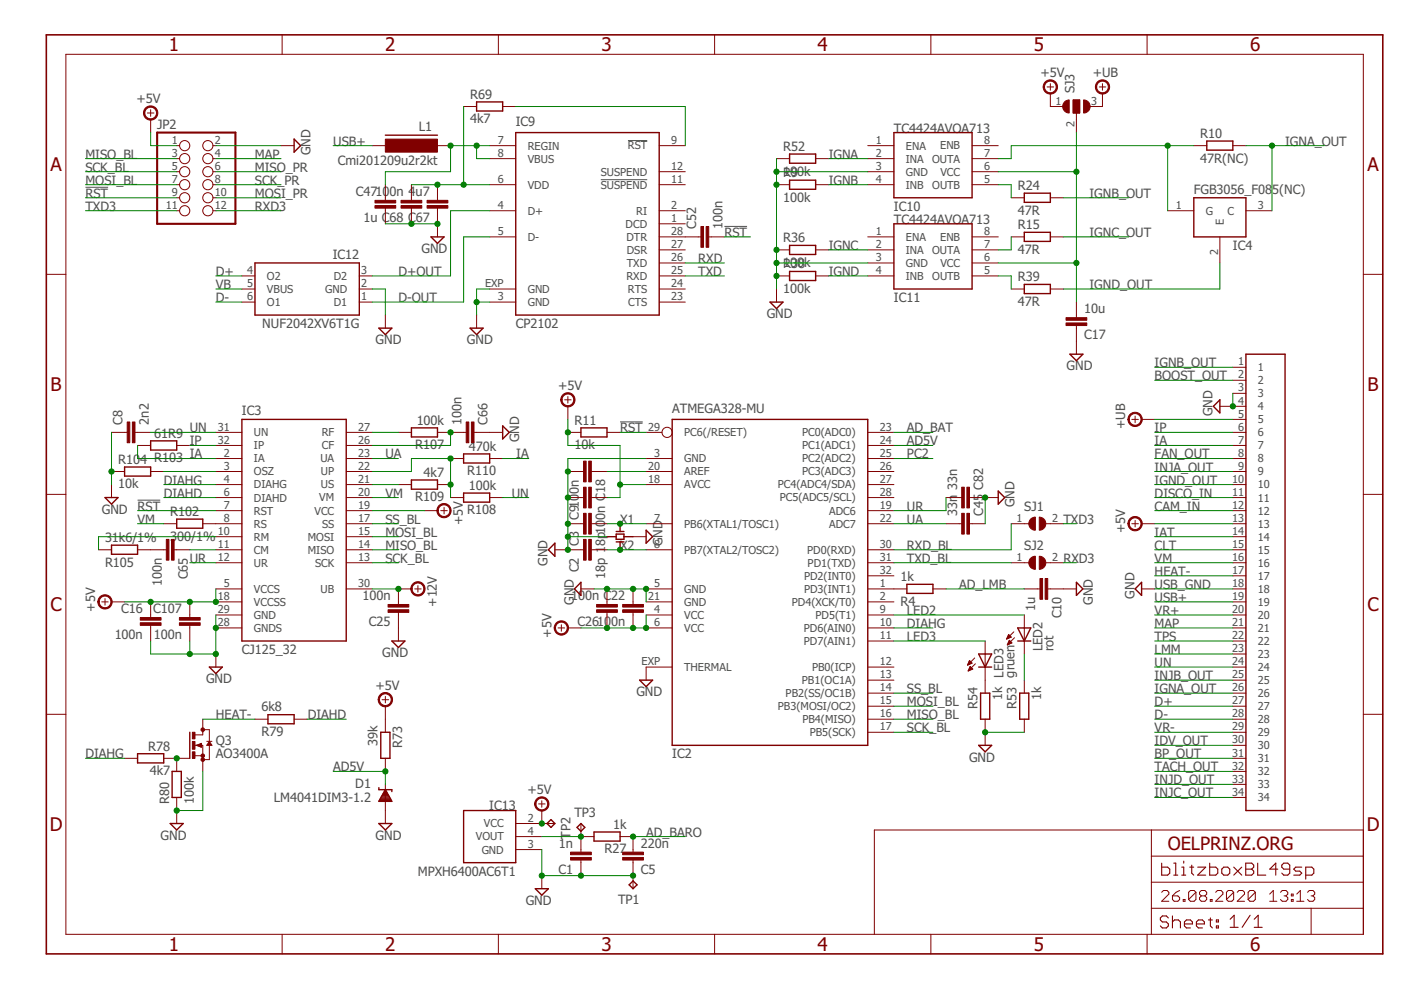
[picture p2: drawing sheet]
<svg xmlns="http://www.w3.org/2000/svg" width="297mm" height="210mm" viewBox="0 0 297 210" stroke-linecap="round" stroke-linejoin="round" font-family="sans-serif">
<path d="M18.1 39.7h4.8M127.4 38.1h9.8M133.1 29.8h4.1M153.6 48h4.8M131.5 89.5h4.8M29.2 106h4.8" fill="none" stroke="#505050" stroke-width=".21"/>
<g fill="none" stroke="#800000" stroke-width=".3">
<path d="M62.4 29.5l1.3 1.4-1.3 1.4zM81.7 28.7h11.1M101 21.6h5.6v1.9h-5.6zM109.3 28.1h30.5v38.7h-30.5zM167.4 32.7h5.5v1.9h-5.5zM167.4 38.2h5.5v1.9h-5.5zM189.5 28.1h16.6v13.8h-16.6zM255.9 29.9h5.5v1.9h-5.5zM54.1 55.8h22.1v11h-22.1zM91.4 50.2h2.7l-1.3 1.4zM167.4 52h5.5v2h-5.5zM167.4 57.6h5.5v1.9h-5.5z"/>
<path d="M189.5 47.5h16.6v13.8h-16.6zM217.2 41h5.5v1.9h-5.5zM217.2 49.3h5.5v1.9h-5.5zM253.1 41.9h11.1v8.3h-11.1zM80.3 69.6h2.8l-1.4 1.4zM99.7 69.6h2.7l-1.4 1.4zM163.3 64.1h2.7l-1.4 1.3zM217.2 60.3h5.5v2h-5.5zM226.8 75.1h2.8l-1.4 1.4zM264.2 75.1h8.3v96.8h-8.3zM26.4 99h5.5v1.9h-5.5zM31.9 93.5h5.6v1.9h-5.6z"/>
<path d="M51.3 88.9h22.1v47h-22.1zM87.2 90.7h5.6v1.9h-5.6zM98.3 96.2h5.5v2h-5.5zM106.6 90.3l1.4 1.4-1.4 1.4zM123.2 90.7h5.5v1.9h-5.5zM142.5 88.9h41.5v69.1h-41.5zM258.6 84.8v2.7l-1.3-1.4zM22.3 105.5h2.7l-1.4 1.4zM23.6 115.6h5.6v1.9h-5.6zM37.5 110.1h5.5v1.9h-5.5zM87.2 101.8h5.6v1.9h-5.6zM98.3 104.5h5.5v2h-5.5z"/>
<path d="M117.6 115.2v2.7l-1.3-1.3zM128.7 113.8h1.9M130.6 114.9h1.7M130.6 112.7h1.7M130.6 113.2h1.7v1.1h-1.7zM131.5 111v1.7M131.5 114.9v1.7M132.3 113.8h1.9M137 112.4l1.4 1.4-1.4 1.4zM211.6 104.1l1.4 1.4-1.4 1.4zM83.1 135.9h2.8l-1.4 1.4zM123.2 123.5v2.7l-1.4-1.3z"/>
<path d="M192.3 123.9h5.5v1.9h-5.5zM207.5 138.7h2.7l-1.3 2.7zM215.8 135.9h2.7M215.8 133.1h2.7l-1.3 2.8zM228.2 123.5l1.4 1.4-1.4 1.3zM242 123.5v2.7l-1.3-1.3zM29.2 159.8h5.5v2h-5.5zM40.2 155.3v5.5M41.9 158l.7 .3v-.5l-.6 .2M44.4 141.4h2.7l-1.3 1.4zM44.4 157.5l.3 .4h-.6zM56.8 151.5h5.6v2h-5.6z"/>
<path d="M80.7 155.3h2v5.5h-2zM135.6 144.2h2.8l-1.4 1.4zM207.5 141.4h2.7M207.5 158h2.7l-1.3 1.4zM207.9 147h1.9v5.5h-1.9zM216.2 147h1.9v5.5h-1.9zM36.1 174.6h2.7l-1.3 1.4zM36.5 163.6h1.9v5.5h-1.9zM80.3 167v.4h2.8v.4M80.3 174.6h2.8l-1.4 1.4zM80.4 169.7h2.6M80.6 169.5h2.2"/>
<path d="M80.7 169.2h2M80.8 169h1.8M81 168.7h1.4M81.1 168.5h1.2M81.2 168.2h.9M81.4 168h.6M81.5 167.7h.4M81.7 167.5h.1M81.7 167.4l1.4 2.5h-2.8zM98.3 171.9h11v11h-11zM116 174.6l.8-.8 .8 .8-.8 .8zM122.3 175.4l.9-.8 .8 .8-.8 .9z"/>
<path d="M125.9 176.4h5.6v1.9h-5.6zM113.5 188.4h2.8l-1.4 1.4zM133.4 187.6l.8-.8 .9 .8-.9 .8z"/>
</g>
<g fill="none" stroke="#800000" stroke-width=".21">
<path d="M14 11.5h275.1v186.6h-275.1zM59.8 7.4v4.1M105.7 7.4v4.1M151.5 7.4v4.1M197.4 7.4v4.1M222 18.4h1.4M222.7 19.8v2.8h2.8M222.7 17.7v1.4M233.1 18.4h1.3M233.7 19.8v2.8h-2.7M233.7 17.7v1.4M243.2 7.4v4.1"/>
<path d="M31.2 24h1.4M31.9 23.3v1.4M31.9 25.3v2.8M37.5 33.6h.6M37.5 39.2h.6M37.5 30.9h.6M37.5 36.4h.6M45.1 33.6h.7M45.1 39.2h.7M45.1 30.9h.7M45.1 36.4h.7M59.6 30.9h2.8"/>
<path d="M78.9 30.9h2.8M81.7 39.2v3.3M87.2 39.2v3.3M92.8 30.9h2.7M92.8 39.2v3.3M98.3 22.6h2.7M103.8 33.6h5.5M103.8 39.2h5.5M103.8 30.9h5.5M106.6 22.6h2.7M139.8 39.2h5.5M139.8 30.9h5.5"/>
<path d="M139.8 36.4h5.5M164.6 33.6h2.8M164.6 39.2h2.8M172.9 33.6h2.8M172.9 39.2h2.8M184 33.6h5.5M184 39.2h5.5M184 30.9h5.5M184 36.4h5.5M206.1 33.6h5.5M206.1 39.2h5.5M206.1 30.9h5.5"/>
<path d="M206.1 36.4h5.5M227.5 21.2h1.4v2.8h-1.4zM228.2 24v4.1M253.1 30.9h2.8M261.4 30.9h2.8M9.8 58.2h4.2M37.5 44.7h.6M37.5 41.9h.6M45.1 44.7h.7M45.1 41.9h.7M51.3 58.5h2.8M76.2 58.5h2.7"/>
<path d="M81.7 44.1v3.4M87.2 44.1v3.4M92.8 44.1v6.1M103.8 44.7h5.5M103.8 50.2h5.5M139.8 44.7h5.5M139.8 50.2h8.8M139.8 53h5.5M139.8 58.5h5.5M139.8 55.8h5.5M139.8 47.5h5.5M150.3 50.2h3.3"/>
<path d="M164.6 53h2.8M164.6 58.5h2.8M172.9 53h2.8M172.9 58.5h2.8M184 50.2h5.5M184 53h5.5M184 58.5h5.5M184 55.8h5.5M206.1 50.2h5.5M206.1 53h5.5M206.1 58.5h5.5M206.1 55.8h5.5"/>
<path d="M214.4 41.9h2.8M214.4 50.2h2.8M222.7 41.9h2.8M222.7 50.2h2.8M247.6 44.7h5.5M258.6 50.2v5.6M264.2 44.7h5.5M289.1 58.2h4.1M51.3 61.3h2.8M51.3 64.1h2.8M76.2 61.3h2.7M76.2 64.1h2.7"/>
<path d="M81.7 66.8v2.8M101 66.8v2.8M103.8 61.3h5.5M103.8 64.1h5.5M139.8 61.3h5.5M139.8 64.1h5.5M164.6 61.3v2.8M214.4 61.3h2.8M222.7 61.3h2.8M228.2 64.1v3.3M228.2 69v6.1M261.4 77.9h2.8"/>
<path d="M23.6 100h2.8M23.6 91.7h3.4M28.6 91.7h3.3M29.2 94.4h2.7M31.9 100h2.8M37.5 94.4h2.7M45.8 94.4h5.5M45.8 100h5.5M45.8 91.7h5.5M45.8 97.2h5.5M73.4 94.4h5.5M73.4 100h5.5"/>
<path d="M73.4 91.7h5.5M73.4 97.2h5.5M84.5 91.7h2.7M92.8 91.7h6M95.5 97.2h2.8M100.5 91.7h6.1M103.8 97.2h2.8M119.7 84.8h1.4M120.4 100h3.3M120.4 91.7h2.8M120.4 84.1v1.4M120.4 86.1v2.8"/>
<path d="M125.4 100h3.3M128.7 91.7h2.8M137 100h5.5M137 91.7h3.4M137 97.2h5.5M184 94.4h5.5M184 100h5.5M184 91.7h5.5M184 97.2h5.5M240 88.9h1.4M240.7 88.2v1.4M242 88.9h2.8"/>
<path d="M258.6 86.1h5.6M261.4 94.4h2.8M261.4 100h2.8M261.4 91.7h2.8M261.4 97.2h2.8M261.4 80.6h2.8M261.4 83.4h2.8M261.4 88.9h2.8M9.8 104.8h4.2M20.9 116.6h2.7M23.6 102.7v2.8M29.2 116.6h6.1"/>
<path d="M34.7 111h2.8M36.9 116.6h3.3M43 111h8.3M45.8 108.3h5.5M45.8 116.6h5.5M45.8 105.5h5.5M45.8 102.7h5.5M45.8 113.8h5.5M45.8 119.3h5.5M73.4 108.3h5.5M73.4 111h5.5M73.4 116.6h5.5"/>
<path d="M73.4 105.5h5.5M73.4 102.7h5.5M73.4 113.8h5.5M73.4 119.3h5.5M84.5 102.7h2.7M90 108.3h2.8M92.8 102.7h2.7M93.5 108.3h1.3M94.1 107.6v1.4M95.5 105.5h2.8M103.8 105.5h2.8M117.6 116.6h6.1"/>
<path d="M120.4 111h3.3M120.4 105.5h3.3M125.4 111h3.3M125.4 116.6h3.3M125.4 105.5h3.3M134.2 113.8h2.8M137 111h5.5M137 116.6h5.5M137 102.7h5.5M184 108.3h5.5M184 111h5.5M184 116.6h5.5"/>
<path d="M184 105.5h5.5M184 102.7h5.5M184 119.3h5.5M200.6 111h3.3M200.6 105.5h3.3M205.5 111h3.4M205.5 105.5h6.1M214.4 111h3.7M214.4 119.3h3.7M221.7 111h3.8M221.7 119.3h3.8M240 111h1.4"/>
<path d="M240.7 110.3v1.4M242 111h2.8M261.4 108.3h2.8M261.4 111h2.8M261.4 116.6h2.8M261.4 105.5h2.8M261.4 102.7h2.8M261.4 113.8h2.8M261.4 119.3h2.8M289.1 104.8h4.1M21.6 127.6h1.3M22.3 126.9v1.4"/>
<path d="M23.6 127.6h2.8M31.9 127.6v3.3M31.9 132.6v3.3M40.2 127.6v3.3M40.2 132.6v3.3M45.8 124.9h5.5M45.8 130.4h5.5M45.8 133.1h5.5M45.8 127.6h5.5M45.8 138.7v2.7M73.4 124.9h5.5M84.5 129.8v6.1"/>
<path d="M87.2 124.9h-2.7v3.3M87.9 124.9h1.4M88.6 124.2v1.3M118.3 133.1h1.4M119 132.5v1.3M120.4 133.1h2.8M123.2 124.9h2.7M128.7 124.9v3.3M128.7 129.8v3.3M134.2 124.9v3.3M134.2 129.8v3.3M137 124.9h5.5"/>
<path d="M137 130.4h5.5M137 133.1h5.5M137 127.6h5.5M184 124.9h8.3M184 130.4h5.5M184 133.1h5.5M184 127.6h5.5M184 135.9h5.5M184 122.1h5.5M197.8 124.9h2.8M206.7 139.5l-1.6 1.5M208.9 135.9v11.1"/>
<path d="M213.4 135.5h.1M213.5 135.3h.3M213.6 135.2h.5M213.6 136.7h.1M213.6 135.1h.8M213.7 136.5h.3M213.7 134.9h.5M213.7 136.4h.7M213.7 134.8h.4M213.8 136.3h.7M213.8 134.7h.2M213.8 136.1h.6"/>
<path d="M213.8 134.5l.6 .6-1 .4zM213.9 136h.3M214 135.9h.1M214 135.8l.5 .5-.9 .4zM214.9 134l-1.5 1.5M215.1 135.2l-1.5 1.5M217.2 124.9h3.3M217.2 130.4v8.3M222.1 124.9h6.1M242 124.9h2.8M261.4 124.9h2.8M261.4 130.4h2.8"/>
<path d="M261.4 133.1h2.8M261.4 127.6h2.8M261.4 135.9h2.8M261.4 122.1h2.8M261.4 138.7h2.8M9.8 151.4h4.2M41.3 158h1.7v5.6M41.6 158l1.1-.4v.8zM43 152.5v3.3h-1.7M43 154.7h1.4v6.4h-1.4M43.8 157.2h1.1M44.4 157.2l.5 .8h-1.1z"/>
<path d="M54.1 152.5h2.7M62.4 152.5h2.7M81 148.4h1.4M81.7 147.7v1.3M81.7 149.7v5.6M142.5 141.4h-5.5v2.8M184 152.5h5.5M184 155.3h5.5M184 149.7h5.5M184 147h5.5M184 144.2h5.5M184 141.4h5.5"/>
<path d="M205.2 141h.1M205.2 140.8h.4M205.3 140.7h.6M205.3 142.2h.2M205.3 140.6h.8M205.4 142h.4M205.4 140.4h.5M205.4 140.3h.4M205.4 141.9h.7M205.5 141.8h.7M205.5 140.2h.2M205.5 140.1l.6 .5-1 .4z"/>
<path d="M205.5 141.6h.5M205.6 141.5h.3M205.7 141.4h.1M205.7 141.3l.5 .6-.9 .4zM206.8 140.7l-1.5 1.6M208.9 152.5v5.5M217.2 144.2v2.8M217.2 152.5v2.8M261.4 152.5h2.8M261.4 158h2.8M261.4 155.3h2.8M261.4 149.7h2.8"/>
<path d="M261.4 147h2.8M261.4 144.2h2.8M261.4 141.4h2.8M289.1 151.4h4.1M26.4 160.8h2.8M34.7 160.8h5.5M37.5 160.8v2.8M37.5 169.1v5.5M41.3 160.2h1.7M81.7 160.8v2.8M81.7 166.3v8.3M109.3 174.6h8.3"/>
<path d="M109.3 177.4h5.6M114.2 170.5h1.4M114.9 169.8v1.4M114.9 171.9v2.7M123.2 177.4h2.7M123.2 174.6v6.1M131.5 177.4h2.7v3.3M244.1 176v22.1M261.4 160.8h2.8M261.4 163.6h2.8M261.4 166.3h2.8M261.4 169.1h2.8"/>
<path d="M289.1 176h-103.7v22.1M59.8 198.1v4.1M105.7 198.1v4.1M109.3 180.1h5.6M114.9 185.7v2.7M123.2 182.4v3.3M134.2 182.4v6M151.5 198.1v4.1M197.4 198.1v4.1M243.2 198.1v4.1M244.1 192.6h45M244.1 187h45"/>
<path d="M244.1 181.5h45M246.3 189.2l.4-.4h.7l.4 .4v.4l-1.5 1.5h1.5M248.6 189.9h1.1l.4 .4v.4l-.4 .4h-.7l-.4-.4zM250.1 188.8l-.8 .4-.7 .7M250.9 190.7h.3v.4h-.3zM253.6 189.2v1.5l-.4 .4h-.8l-.4-.4M253.6 189.2l-.4-.4h-.8l-.4 .4v1.5M253.6 189.2l-1.6 1.5M254.7 189.9l-.4 .4v.4l.4 .4h.8l.3-.4v-.4l-.3-.4M254.7 189.9l-.4-.3v-.4l.4-.4h.8l.3 .4v.4l-.3 .3M254.7 189.9h.8M256.6 190.7h.4v.4h-.4z"/>
<path d="M257.7 189.2l.4-.4h.8l.4 .4v.4l-1.6 1.5h1.6M261.6 189.2v1.5l-.4 .4h-.8l-.4-.4M261.6 189.2l-.4-.4h-.8l-.4 .4v1.5M261.6 189.2l-1.6 1.5M262.3 189.2l.4-.4h.8l.4 .4v.4l-1.6 1.5h1.6M266.1 189.2v1.5l-.3 .4h-.8l-.4-.4M266.1 189.2l-.3-.4h-.8l-.4 .4v1.5M266.1 189.2l-1.5 1.5M269.2 191.1h1.5M269.2 189.6l.8-.8v2.3M271.5 189.2l.4-.4h.7l.4 .4v.4l-.4 .3M272.2 189.9h.4"/>
<path d="M272.6 189.9l.4 .4v.4l-.4 .4h-.7l-.4-.4M273.8 190.7h.4v.4h-.4zM273.8 189.6h.4v.3h-.4zM274.9 191.1h1.6M274.9 189.6l.8-.8v2.3M277.2 189.2l.4-.4h.8l.3 .4v.4l-.3 .3M278 192.6v5.5M278 189.9h.4M278.4 189.9l.3 .4v.4l-.3 .4h-.8l-.4-.4"/>
<circle cx="39.2" cy="39.2" r="1.08"/>
<circle cx="39.2" cy="36.4" r="1.08"/>
<circle cx="39.2" cy="33.6" r="1.08"/>
<circle cx="39.2" cy="30.9" r="1.08"/>
<circle cx="44.1" cy="36.4" r="1.08"/>
<circle cx="44.1" cy="33.6" r="1.08"/>
<circle cx="44.1" cy="39.2" r="1.08"/>
<circle cx="44.1" cy="30.9" r="1.08"/>
<circle cx="39.2" cy="44.7" r="1.08"/>
<circle cx="39.2" cy="41.9" r="1.08"/>
<circle cx="44.1" cy="41.9" r="1.08"/>
<circle cx="44.1" cy="44.7" r="1.08"/>
<circle cx="141.4" cy="91.7" r="1.08"/>
</g>
<g fill="#800000" stroke="#800000" stroke-width=".21">
<path d="M29.7 132h4.4v.6h-4.4z"/>
<path d="M29.7 130.9h4.4v.6h-4.4z"/>
<path d="M82.3 128.2h4.4v.5h-4.4z"/>
<path d="M82.3 129.3h4.4v.5h-4.4z"/>
<path d="M38 132h4.4v.6h-4.4z"/>
<path d="M38 130.9h4.4v.6h-4.4z"/>
<path d="M35.3 114.4h.5v4.4h-.5z"/>
<path d="M36.4 114.4h.5v4.4h-.5z"/>
<path d="M98.8 89.5h.6v4.4h-.6z"/>
<path d="M99.9 89.5h.6v4.4h-.6z"/>
<path d="M124.8 114.4h.6v4.4h-.6z"/>
<path d="M123.7 114.4h.6v4.4h-.6z"/>
<path d="M124.8 108.8h.6v4.4h-.6z"/>
<path d="M123.7 108.8h.6v4.4h-.6z"/>
<path d="M126.5 128.2h4.4v.5h-4.4z"/>
<path d="M126.5 129.3h4.4v.5h-4.4z"/>
<path d="M203.9 103.3h.5v4.4h-.5z"/>
<path d="M205 103.3h.5v4.4h-.5z"/>
<path d="M203.9 108.8h.5v4.4h-.5z"/>
<path d="M205 108.8h.5v4.4h-.5z"/>
<path d="M123.7 97.8h.6v4.4h-.6z"/>
<path d="M124.8 97.8h.6v4.4h-.6z"/>
<path d="M132 129.3h4.4v.5h-4.4z"/>
<path d="M132 128.2h4.4v.5h-4.4z"/>
<path d="M28.1 89.5h.5v4.4h-.5z"/>
<path d="M27 89.5h.5v4.4h-.5z"/>
<path d="M124.8 103.3h.6v4.4h-.6z"/>
<path d="M123.7 103.3h.6v4.4h-.6z"/>
<path d="M220.5 122.7h.5v4.4h-.5z"/>
<path d="M221.6 122.7h.5v4.4h-.5z"/>
<path d="M40.8 155.3h.5v1.4h-.5z"/>
<path d="M40.8 159.4h.5v1.4h-.5z"/>
<path d="M40.8 157.2h.5v1.7h-.5z"/>
<path d="M79.5 43.6h4.4v.5h-4.4z"/>
<path d="M79.5 42.5h4.4v.5h-4.4z"/>
<path d="M81.7 29.5h11.1v2.8h-11.1z"/>
<path d="M90.6 42.5h4.4v.5h-4.4z"/>
<path d="M90.6 43.6h4.4v.5h-4.4z"/>
<path d="M85 42.5h4.4v.5h-4.4z"/>
<path d="M85 43.6h4.4v.5h-4.4z"/>
<path d="M149.7 48h.6v4.4h-.6z"/>
<path d="M148.6 48h.6v4.4h-.6z"/>
<path d="M121 180.7h4.4v.5h-4.4z"/>
<path d="M121 181.8h4.4v.6h-4.4z"/>
<path d="M132 180.7h4.4v.5h-4.4z"/>
<path d="M132 181.8h4.4v.6h-4.4z"/>
<path d="M226 67.4h4.4v.5h-4.4z"/>
<path d="M226 68.5h4.4v.5h-4.4z"/>
<path d="M227.5 21.2h1.4v2.8h-1.4z"/>
</g>
<g fill="#800000" stroke="#800000" stroke-width=".21">
<path d="M80.6 147.3a1.53 1.53 0 0 1 2.4 .2 1.53 1.53 0 0 1-.9 2.3 1.53 1.53 0 0 1-1.9-1.4h.3a1.25 1.25 0 0 1 1.7-1.2 1.25 1.25 0 0 1 .3 2.1 1.25 1.25 0 0 1-2-.6v-.3h-.3z" fill-rule="evenodd"/>
<path d="M93 107.3a1.52 1.52 0 0 1 2.4 .1 1.52 1.52 0 0 1-.8 2.3 1.52 1.52 0 0 1-2-1.4h.3a1.24 1.24 0 0 1 1.8-1.2 1.24 1.24 0 0 1 .2 2.1 1.24 1.24 0 0 1-2-.6v-.3h-.3z" fill-rule="evenodd"/>
<path d="M21.1 126.6a1.53 1.53 0 0 1 2.5 .2 1.53 1.53 0 0 1-.9 2.3 1.53 1.53 0 0 1-2-1.5h.3a1.24 1.24 0 0 1 1.8-1.1 1.24 1.24 0 0 1 .3 2 1.24 1.24 0 0 1-2-.6l-.1-.3h-.3z" fill-rule="evenodd"/>
<path d="M87.5 123.8a1.52 1.52 0 0 1 2.4 .2 1.52 1.52 0 0 1-.9 2.3 1.52 1.52 0 0 1-1.9-1.4h.3a1.25 1.25 0 0 1 1.8-1.1 1.25 1.25 0 0 1 .2 2.1 1.25 1.25 0 0 1-2-.7v-.3h-.3z" fill-rule="evenodd"/>
<path d="M117.9 132.1a1.52 1.52 0 0 1 2.4 .2 1.52 1.52 0 0 1-.9 2.3 1.52 1.52 0 0 1-1.9-1.5h.3a1.24 1.24 0 0 1 1.7-1.1 1.24 1.24 0 0 1 .3 2.1 1.24 1.24 0 0 1-2-.7v-.3h-.3z" fill-rule="evenodd"/>
<path d="M119.3 83.8a1.52 1.52 0 0 1 2.4 .1 1.52 1.52 0 0 1-.9 2.3 1.52 1.52 0 0 1-1.9-1.4h.3a1.24 1.24 0 0 1 1.8-1.1 1.24 1.24 0 0 1 .1 2.1 1.24 1.24 0 0 1-1.9-.7v-.3h-.3z" fill-rule="evenodd"/>
<path d="M239.5 110a1.53 1.53 0 0 1 2.5 .2 1.53 1.53 0 0 1-.9 2.3 1.53 1.53 0 0 1-2-1.5h.3a1.24 1.24 0 0 1 1.8-1.1 1.24 1.24 0 0 1 .3 2.1 1.24 1.24 0 0 1-2-.7l-.1-.3h-.3z" fill-rule="evenodd"/>
<path d="M113.7 169.5a1.52 1.52 0 0 1 2.5 .2 1.52 1.52 0 0 1-.9 2.2 1.52 1.52 0 0 1-2-1.4h.3a1.24 1.24 0 0 1 1.8-1.2 1.24 1.24 0 0 1 .3 2.1 1.24 1.24 0 0 1-2-.6l-.1-.3h-.3z" fill-rule="evenodd"/>
<path d="M239.5 87.9a1.53 1.53 0 0 1 2.5 .2 1.53 1.53 0 0 1-.9 2.3 1.53 1.53 0 0 1-2-1.5h.3a1.24 1.24 0 0 1 1.8-1.1 1.24 1.24 0 0 1 .3 2 1.24 1.24 0 0 1-2-.6l-.1-.3h-.3z" fill-rule="evenodd"/>
<path d="M30.8 22.9a1.53 1.53 0 0 1 2.4 .2 1.53 1.53 0 0 1-.8 2.3 1.53 1.53 0 0 1-2-1.4h.3a1.24 1.24 0 0 1 1.7-1.2 1.24 1.24 0 0 1 .3 2.1 1.24 1.24 0 0 1-2-.6v-.3h-.3z" fill-rule="evenodd"/>
<path d="M220.3 109.6a1.39 1.39 0 0 1 1.4 1.4 1.39 1.39 0 0 1-1.4 1.4z" fill-rule="evenodd"/>
<path d="M218.5 110l1-.4v2.8a1.39 1.39 0 0 1-1.3-.8 1.39 1.39 0 0 1 .3-1.6z" fill-rule="evenodd"/>
<path d="M220.3 117.9a1.39 1.39 0 0 1 1.4 1.4 1.39 1.39 0 0 1-1.4 1.4z" fill-rule="evenodd"/>
<path d="M218.5 118.3l.6-.3 .4-.1v2.8a1.39 1.39 0 0 1-1.3-.8 1.39 1.39 0 0 1 .3-1.6z" fill-rule="evenodd"/>
<path d="M229.7 21.2a1.39 1.39 0 0 1 1.4 1.4 1.39 1.39 0 0 1-1.4 1.4z" fill-rule="evenodd"/>
<path d="M225.7 21.6l1-.4v2.8a1.39 1.39 0 0 1-1.3-.9 1.39 1.39 0 0 1 .3-1.5z" fill-rule="evenodd"/>
<path d="M232.6 17.4a1.52 1.52 0 0 1 2.4 .2 1.52 1.52 0 0 1-.8 2.3 1.52 1.52 0 0 1-2-1.5h.3a1.24 1.24 0 0 1 1.8-1 1.24 1.24 0 0 1 .2 2.1 1.24 1.24 0 0 1-2-.8v-.3h-.3z" fill-rule="evenodd"/>
<path d="M221.6 17.4a1.53 1.53 0 0 1 2.4 .2 1.53 1.53 0 0 1-.9 2.3 1.53 1.53 0 0 1-1.9-1.5h.2a1.24 1.24 0 0 1 1.8-1.1 1.24 1.24 0 0 1 .3 2.1 1.24 1.24 0 0 1-2-.7l-.1-.3h-.2z" fill-rule="evenodd"/>
<circle cx="43" cy="161.1" r=".38"/>
<circle cx="43" cy="160.2" r=".38"/>
<circle cx="43" cy="154.7" r=".38"/>
</g>
<g fill="none" stroke="#800000" stroke-width=".23">
<path d="M246.3 183v2.5h1.3l.4-.4v-.8l-.4-.4h-1.3M247.7 194.6l-.4-.4h-.9l-.4 .4v.5l.4 .4h.9l.4 .4v.4l-.4 .4h-.9l-.4-.4M248.6 195.5l.4-.4h.9l.4 .4v1.2M248.6 194.2v2.5M248.9 185.5h.8M248.9 183h.4v2.5M250.5 185.5h.9M250.5 183.9h.5v1.6M251 182.6v.4M251.1 195.9h1.7v-.4l-.4-.4h-.9l-.4 .4v.8l.4 .4h.9M252.2 183.9h.9M252.7 183.4v1.7l.4 .4"/>
<path d="M253.7 195.9h1.7v-.4l-.5-.4h-.8l-.4 .4v.8l.4 .4h.8M253.9 183.9h1.7l-1.7 1.6h1.7M256.2 195.1h.8M256.5 183v2.5h1.3l.4-.4v-.8l-.4-.4h-1.3M256.6 194.6v1.7l.4 .4M257.9 195.1h.4v.4h-.4zM257.9 196.3h.4v.4h-.4zM259 184.3l.5-.4h.8l.4 .4v.8l-.4 .4h-.8l-.5-.4zM260.8 194.9l.9-.8v2.5M260.8 196.6h1.7M261.6 183.9l1.7 1.6M263.3 183.9l-1.7 1.6"/>
<path d="M264.1 183h1.3l.4 .4v.5l-.4 .4 .4 .4v.4l-.4 .4h-1.3zM264.1 184.3h1.3M265 194.1l-1.6 2.5M265.9 196.6h1.7M265.9 194.9l.9-.8v2.5M266.7 183v2.5h1.7M270.9 184.3h-1.7l1.3-1.3v2.5M273.5 184.3h-1.3l-.4-.4v-.5l.4-.4h.8l.5 .4v1.7l-.5 .4h-.8l-.4-.4M276 183.9h-1.3l-.4 .4 .4 .4h.9l.4 .4-.4 .4h-1.3M276.8 185.5h1.3l.5-.4v-.8l-.5-.4h-1.3v2.5"/>
</g>
<path d="M9.8 7.4h283.4v194.8h-283.4z" fill="none" stroke="#800000" stroke-width=".34"/>
<path d="M33.3 28.1h16.6v19.4h-16.6z" fill="none" stroke="#800000" stroke-width=".44"/>
<g fill="none" stroke="#008000" stroke-width=".21">
<path d="M18.1 36.4h19.4M18.1 39.2h19.4M18.1 33.6h19.4M31.9 28.1v2.8h5.6M45.8 36.4h13.8M45.8 30.9h13.8M45.8 39.2h13.8M45.8 33.6h13.8M70.6 30.9h8.3M87.2 39.2h16.6M98.3 22.6v16.6M101 30.9v2.7h2.8"/>
<path d="M103.8 30.9h-8.3v5.5h-13.8v2.8M109.3 22.6h36v8.3M164.6 33.6v27.7M164.6 36.4h19.4M175.7 39.2h8.3M175.7 33.6h8.3M211.6 36.4h16.6M211.6 39.2h2.8v2.7M228.2 28.1v36M247.6 30.9v13.8M253.1 30.9h-38.7v2.7h-2.8M264.2 30.9h16.6"/>
<path d="M269.7 30.9v13.8M18.1 41.9h19.4M18.1 44.7h19.4M45.8 41.9h13.8M45.8 58.5h5.5M45.8 44.7h13.8M81.7 47.5h11.1M103.8 50.2h-5.5v13.9h-19.4M103.8 44.7h-8.3v13.8h-16.6M145.3 55.8h8.3M145.3 58.5h8.3M153.6 50.2h5.5"/>
<path d="M164.6 55.8h19.4M175.7 58.5h8.3M175.7 53h8.3M211.6 55.8h16.6M211.6 58.5h2.8v2.8M214.4 50.2v2.8h-2.8M225.5 50.2h13.8M225.5 41.9h13.8M258.6 55.8v5.5h-33.1M45.8 61.3h5.5M45.8 64.1h5.5M78.9 61.3h2.8v5.5"/>
<path d="M101 64.1h2.8M103.8 61.3h-2.8v5.5M244.8 77.9h16.6M23.6 91.7v11M29.2 94.4v2.8h16.6M31.9 91.7h13.9M34.7 100h11.1M40.2 94.4h5.6M78.9 97.2h5.6M78.9 100h8.3v-2.8h8.3v8.3M78.9 91.7h5.6M95.5 91.7v2.7h-16.6"/>
<path d="M106.6 97.2h5.5M120.4 88.9v5.5h11.1v11.1h-2.8M128.7 100h8.3M131.5 91.7h5.5M137 97.2h-16.6v19.4M189.5 97.2h8.3M189.5 94.4h8.3M189.5 91.7h8.3M244.8 97.2h16.6M244.8 94.4h16.6M244.8 91.7h16.6M244.8 100h16.6"/>
<path d="M244.8 80.6h16.6M244.8 88.9h16.6M261.4 83.4v2.7M29.2 108.3h16.6M29.2 111h5.5M34.7 102.7h11.1M34.7 105.5h11.1M40.2 119.3h5.6M40.2 116.6h5.6M45.8 113.8h-24.9v2.8M78.9 113.8h5.6M78.9 108.3h11.1"/>
<path d="M78.9 102.7h5.6M78.9 105.5h5.6M78.9 111h5.6M78.9 119.3h5.6M78.9 116.6h5.6M106.6 105.5h5.5M120.4 113.8h8.3M128.7 111h8.3M128.7 116.6h8.3M131.5 102.7h5.5M189.5 111h11.1M189.5 119.3h24.9"/>
<path d="M200.6 105.5v2.8h-11.1M208.9 105.5v5.5M214.4 111v5.6h-24.9M225.5 111h2.7M225.5 119.3h2.7M244.8 113.8h16.6M244.8 108.3h16.6M244.8 102.7h16.6M244.8 105.5h16.6M244.8 111h16.6M244.8 119.3h16.6M244.8 116.6h16.6"/>
<path d="M40.2 135.9v2.8M45.8 124.9v2.7h-19.4M45.8 130.4v8.3h-13.9v-2.8M78.9 124.9h5.6M125.9 124.9h11.1v2.7M137 130.4v2.7h-13.8M189.5 133.1h8.3M189.5 135.9h19.4M189.5 130.4h27.7M200.6 124.9h16.6M217.2 138.7v5.5M244.8 138.7h16.6"/>
<path d="M244.8 124.9h16.6M244.8 127.6h16.6M244.8 133.1h16.6M244.8 122.1h16.6M244.8 135.9h16.6M244.8 130.4h16.6M43 152.5h11.1M65.1 152.5h8.3M189.5 155.3h8.3M189.5 152.5h8.3M189.5 149.7h8.3M189.5 147h8.3"/>
<path d="M208.9 155.3h8.3M244.8 155.3h16.6M244.8 141.4h16.6M244.8 152.5h16.6M244.8 149.7h16.6M244.8 147h16.6M244.8 144.2h16.6M244.8 158h16.6M18.1 160.8h8.3M43 163.6v8.3h-5.5M70.6 163.6h11.1v2.7M114.9 177.4h8.3"/>
<path d="M134.2 177.4h11.1M244.8 163.6h16.6M244.8 160.8h16.6M244.8 166.3h16.6M244.8 169.1h16.6M114.9 180.1v5.6h19.3"/>
</g>
<g fill="#008000" stroke="#008000" stroke-width=".21">
<circle cx="37.5" cy="171.9" r=".55"/>
<circle cx="45.8" cy="133.1" r=".55"/>
<circle cx="40.2" cy="138.7" r=".55"/>
<circle cx="45.8" cy="138.7" r=".55"/>
<circle cx="23.6" cy="100" r=".55"/>
<circle cx="134.2" cy="124.9" r=".55"/>
<circle cx="128.7" cy="124.9" r=".55"/>
<circle cx="137" cy="124.9" r=".55"/>
<circle cx="120.4" cy="100" r=".55"/>
<circle cx="120.4" cy="105.5" r=".55"/>
<circle cx="120.4" cy="116.6" r=".55"/>
<circle cx="120.4" cy="111" r=".55"/>
<circle cx="120.4" cy="113.8" r=".55"/>
<circle cx="208.9" cy="105.5" r=".55"/>
<circle cx="164.6" cy="58.5" r=".55"/>
<circle cx="164.6" cy="55.8" r=".55"/>
<circle cx="164.6" cy="39.2" r=".55"/>
<circle cx="164.6" cy="36.4" r=".55"/>
<circle cx="164.6" cy="53" r=".55"/>
<circle cx="87.2" cy="47.5" r=".55"/>
<circle cx="92.8" cy="47.5" r=".55"/>
<circle cx="208.9" cy="155.3" r=".55"/>
<circle cx="261.4" cy="86.1" r=".55"/>
<circle cx="123.2" cy="185.7" r=".55"/>
<circle cx="114.9" cy="185.7" r=".55"/>
<circle cx="134.2" cy="185.7" r=".55"/>
<circle cx="101" cy="64.1" r=".55"/>
<circle cx="45.8" cy="127.6" r=".55"/>
<circle cx="40.2" cy="127.6" r=".55"/>
<circle cx="31.9" cy="127.6" r=".55"/>
<circle cx="134.2" cy="133.1" r=".55"/>
<circle cx="128.7" cy="133.1" r=".55"/>
<circle cx="137" cy="133.1" r=".55"/>
<circle cx="131.5" cy="102.7" r=".55"/>
<circle cx="120.4" cy="91.7" r=".55"/>
<circle cx="114.9" cy="174.6" r=".55"/>
<circle cx="37.5" cy="160.8" r=".55"/>
<circle cx="81.7" cy="163.6" r=".55"/>
<circle cx="95.5" cy="102.7" r=".55"/>
<circle cx="95.5" cy="97.2" r=".55"/>
<circle cx="95.5" cy="91.7" r=".55"/>
<circle cx="131.5" cy="116.6" r=".55"/>
<circle cx="131.5" cy="111" r=".55"/>
<circle cx="84.5" cy="124.9" r=".55"/>
<circle cx="269.7" cy="30.9" r=".55"/>
<circle cx="92.8" cy="39.2" r=".55"/>
<circle cx="98.3" cy="39.2" r=".55"/>
<circle cx="134.2" cy="177.4" r=".55"/>
<circle cx="123.2" cy="177.4" r=".55"/>
<circle cx="228.2" cy="36.4" r=".55"/>
<circle cx="228.2" cy="55.8" r=".55"/>
<circle cx="247.6" cy="30.9" r=".55"/>
<circle cx="101" cy="30.9" r=".55"/>
<circle cx="95.5" cy="30.9" r=".55"/>
</g>
<g font-size="4" fill="#800000">
<text x="35.8" y="10.9">1</text>
<text x="81.7" y="10.9">2</text>
<text x="127.5" y="10.9">3</text>
<text x="173.3" y="10.9">4</text>
<text x="219.2" y="10.9">5</text>
<text x="265" y="10.9">6</text>
<text x="10.7" y="36.3">A</text>
<text x="289.9" y="36.3">A</text>
<text x="10.7" y="82.9">B</text>
<text x="290" y="82.9">B</text>
<text x="10.7" y="129.6">C</text>
<text x="289.9" y="129.6">C</text>
<text x="10.5" y="176.2">D</text>
<text x="289.8" y="176.2">D</text>
<text x="35.8" y="201.6">1</text>
<text x="81.7" y="201.6">2</text>
<text x="127.5" y="201.6">3</text>
<text x="173.3" y="201.6">4</text>
<text x="219.2" y="201.6">5</text>
<text x="265" y="201.6">6</text>
</g>
<text font-size="3.9" fill="#800000" x="247.6" y="180.1">OELPRINZ.ORG</text>
<g font-size="2.7" fill="#505050">
<text x="220.6" y="16.4">+5V</text>
<text x="231.7" y="16.4">+UB</text>
<text x="28.9" y="21.9">+5V</text>
<text x="99.7" y="20.9">R69</text>
<text x="227.8" y="19.8" transform="rotate(-90 227.8 19.8)">SJ3</text>
<text x="33.3" y="27.4">JP2</text>
<text x="88.8" y="27.8">L1</text>
<text x="99.7" y="26.2">4k7</text>
<text x="109.3" y="26.7">IC9</text>
<text x="189.5" y="28.1">TC4424AVOA713</text>
<text x="254.5" y="29.2">R10</text>
<text x="18.1" y="33.6">MISO_BL</text>
<text x="54.1" y="33.6">MAP</text>
<text x="65.8" y="32.9" transform="rotate(-90 65.8 32.9)">GND</text>
<text x="70.6" y="30.9">USB+</text>
<text x="71.6" y="35">Cmi201209u2r2kt</text>
<text x="166" y="32">R52</text>
<text x="175.7" y="33.6">IGNA</text>
<text x="254.5" y="34.5">47R(NC)</text>
<text x="272.5" y="30.9">IGNA_OUT</text>
<text x="18.1" y="41.9">RST</text>
<text x="18.1" y="39.2">MOSI_BL</text>
<text x="18.1" y="36.4">SCK_BL</text>
<text x="54.1" y="36.4">MISO_PR</text>
<text x="54.1" y="41.9">MOSI_PR</text>
<text x="54.1" y="39.2">SCK_PR</text>
<text x="75.4" y="41.5">C47100n 4u7</text>
<text x="166" y="37.2">100k</text>
<text x="166" y="37.5">R9</text>
<text x="175.7" y="39.2">IGNB</text>
<text x="215.8" y="40.3">R24</text>
<text x="231" y="41.9">IGNB_OUT</text>
<text x="253.1" y="41.1">FGB3056_F08</text>
<text x="269.7" y="41.1">5(NC)</text>
<text x="18.1" y="44.7">TXD3</text>
<text x="54.1" y="44.7">RXD3</text>
<text x="77" y="47">1u C68 C67</text>
<text x="166" y="42.8">100k</text>
<text x="189.5" y="47.5">TC4424AVOA713</text>
<text x="189.5" y="44.7">IC10</text>
<text x="215.8" y="45.5">47R</text>
<text x="89.4" y="53.7">GND</text>
<text x="147.6" y="48.6" transform="rotate(-90 147.6 48.6)">C52</text>
<text x="153.2" y="48.6" transform="rotate(-90 153.2 48.6)">100n</text>
<text x="153.6" y="50.2">RST</text>
<text x="166" y="51.4">R36</text>
<text x="175.7" y="53">IGNC</text>
<text x="215.8" y="53.8">47R</text>
<text x="215.8" y="48.6">R15</text>
<text x="231" y="50.2">IGNC_OUT</text>
<text x="261.4" y="53">IC4</text>
<text x="45.8" y="58.5">D+</text>
<text x="70.6" y="54.9">IC12</text>
<text x="84.5" y="58.5">D+OUT</text>
<text x="148.1" y="58.5">TXD</text>
<text x="148.1" y="55.7">RXD</text>
<text x="166" y="56.6">100k</text>
<text x="166" y="56.9">R38</text>
<text x="175.7" y="58.5">IGND</text>
<text x="215.8" y="59.6">R39</text>
<text x="45.8" y="64">D-</text>
<text x="45.8" y="61.3">VB</text>
<text x="84.5" y="64">D-OUT</text>
<text x="166" y="62.1">100k</text>
<text x="189.5" y="64">IC11</text>
<text x="215.8" y="64.9">47R</text>
<text x="231" y="61.3">IGND_OUT</text>
<text x="55.6" y="69.6">NUF2042XV6T1G</text>
<text x="109.3" y="69.6">CP2102</text>
<text x="162.6" y="67.5">GND</text>
<text x="229.9" y="66.4">10u</text>
<text x="229.9" y="71.9">C17</text>
<text x="79.6" y="73">GND</text>
<text x="99" y="73">GND</text>
<text x="244.8" y="77.9">IGNB_OUT</text>
<text x="118.3" y="82.7">+5V</text>
<text x="226.1" y="78.6">GND</text>
<text x="244.8" y="80.6">BOOST_OUT</text>
<text x="51.3" y="88.1">IC3</text>
<text x="142.5" y="87.5">ATMEGA328-MU</text>
<text x="257.1" y="88.2" transform="rotate(-90 257.1 88.2)">GND</text>
<text x="26" y="90" transform="rotate(-90 26 90)">C8</text>
<text x="31.5" y="90" transform="rotate(-90 31.5 90)">2n2</text>
<text x="32.7" y="92.8">61R9</text>
<text x="40.2" y="94.4">IP</text>
<text x="40.2" y="91.7">UN</text>
<text x="88" y="95.2">R107</text>
<text x="88.3" y="90">100k</text>
<text x="97.9" y="90" transform="rotate(-90 97.9 90)">100n</text>
<text x="99.4" y="95.5">470k</text>
<text x="103.4" y="90" transform="rotate(-90 103.4 90)">C66</text>
<text x="110" y="93.8" transform="rotate(-90 110 93.8)">GND</text>
<text x="121.8" y="95.3">10k</text>
<text x="121.8" y="90.1">R11</text>
<text x="131.5" y="91.7">RST</text>
<text x="192.3" y="94.4">AD5V</text>
<text x="192.3" y="91.7">AD_BAT</text>
<text x="238.6" y="91" transform="rotate(-90 238.6 91)">+UB</text>
<text x="244.8" y="91.7">IP</text>
<text x="244.8" y="94.4">IA</text>
<text x="25" y="98.3">R104 R103</text>
<text x="40.2" y="97.2">IA</text>
<text x="81.7" y="97.2">UA</text>
<text x="89.8" y="101.1">4k7</text>
<text x="99.1" y="100.8">R110</text>
<text x="109.5" y="97.2">IA</text>
<text x="192.3" y="97.2">PC2</text>
<text x="244.8" y="100">INJA_OUT</text>
<text x="244.8" y="97.2">FAN_OUT</text>
<text x="25" y="103.6">10k</text>
<text x="34.7" y="105.5">DIAHD</text>
<text x="34.7" y="102.7">DIAHG</text>
<text x="81.7" y="105.5">VM</text>
<text x="88" y="106.3">R109</text>
<text x="99.4" y="103.8">100k</text>
<text x="108.5" y="105.5">UN</text>
<text x="202.9" y="103.8" transform="rotate(-90 202.9 103.8)">33n</text>
<text x="208.4" y="103.8" transform="rotate(-90 208.4 103.8)">C82</text>
<text x="215.1" y="107.6" transform="rotate(-90 215.1 107.6)">GND</text>
<text x="244.8" y="105.5">DISCO_IN</text>
<text x="244.8" y="102.7">IGND_OUT</text>
<text x="21.6" y="109">GND</text>
<text x="29.2" y="111">VM</text>
<text x="29.2" y="108.3">RST</text>
<text x="36.1" y="109.4">R102</text>
<text x="81.7" y="113.8">MOSI_BL</text>
<text x="81.7" y="111">SS_BL</text>
<text x="98.1" y="111.3" transform="rotate(-90 98.1 111.3)">+5V</text>
<text x="99.1" y="109.1">R108</text>
<text x="122.8" y="110.3" transform="rotate(-90 122.8 110.3)">C9100n</text>
<text x="131.5" y="111">X1</text>
<text x="192.3" y="111">UA</text>
<text x="192.3" y="108.3">UR</text>
<text x="202.9" y="109.4" transform="rotate(-90 202.9 109.4)">33n</text>
<text x="208.4" y="109.4" transform="rotate(-90 208.4 109.4)">C45</text>
<text x="217.2" y="108.3">SJ1</text>
<text x="225.5" y="111">TXD3</text>
<text x="238.6" y="113.1" transform="rotate(-90 238.6 113.1)">+5V</text>
<text x="244.8" y="113.8">IAT</text>
<text x="244.8" y="108.3">CAM_IN</text>
<text x="22.3" y="114.9">31k6/1%</text>
<text x="36.1" y="114.6">3</text>
<text x="37.6" y="114.6">00/1%</text>
<text x="40.2" y="119.3">UR</text>
<text x="81.7" y="116.6">MISO_BL</text>
<text x="81.7" y="119.3">SCK_BL</text>
<text x="116.1" y="120" transform="rotate(-90 116.1 120)">GND</text>
<text x="122.8" y="115.8" transform="rotate(-90 122.8 115.8)">C3</text>
<text x="131.5" y="116.6">X2</text>
<text x="140.4" y="115.9" transform="rotate(-90 140.4 115.9)">GND</text>
<text x="192.3" y="116.6">RXD_BL</text>
<text x="192.3" y="119.3">TXD_BL</text>
<text x="217.2" y="116.6">SJ2</text>
<text x="225.5" y="119.3">RXD3</text>
<text x="244.8" y="119.3">VM</text>
<text x="244.8" y="116.6">CLT</text>
<text x="22.3" y="120.1">R105</text>
<text x="34.3" y="124.2" transform="rotate(-90 34.3 124.2)">100n</text>
<text x="39.8" y="122.8" transform="rotate(-90 39.8 122.8)">C65</text>
<text x="122.8" y="121.3" transform="rotate(-90 122.8 121.3)">C2</text>
<text x="128.3" y="122.7" transform="rotate(-90 128.3 122.7)">18p 18p100n C18</text>
<text x="190.9" y="123.2">1k</text>
<text x="203.3" y="124.9">AD_LMB</text>
<text x="244.8" y="124.9">USB_GND</text>
<text x="244.8" y="122.1">HEAT-</text>
<text x="20.2" y="129.7" transform="rotate(-90 20.2 129.7)">+5V</text>
<text x="25.7" y="130">C16</text>
<text x="32.5" y="130">C107</text>
<text x="76.8" y="127.2">100n</text>
<text x="92.6" y="128.7" transform="rotate(-90 92.6 128.7)">+12V</text>
<text x="121.1" y="127.2">100n C22</text>
<text x="121.6" y="128.3" transform="rotate(-90 121.6 128.3)">GND</text>
<text x="190.9" y="128.4">R4</text>
<text x="192.3" y="130.4">LED2</text>
<text x="219.5" y="129.5" transform="rotate(-90 219.5 129.5)">1u</text>
<text x="225" y="131.1" transform="rotate(-90 225 131.1)">C10</text>
<text x="231.7" y="128.3" transform="rotate(-90 231.7 128.3)">GND</text>
<text x="240.5" y="126.9" transform="rotate(-90 240.5 126.9)">GND</text>
<text x="244.8" y="130.4">VR+</text>
<text x="244.8" y="127.6">USB+</text>
<text x="24.3" y="135.5">100n</text>
<text x="32.6" y="135.5">100n</text>
<text x="78.2" y="132.7">C25</text>
<text x="116.9" y="135.2" transform="rotate(-90 116.9 135.2)">+5V</text>
<text x="122.4" y="132.7">C26100n</text>
<text x="192.3" y="133.1">DIAHG</text>
<text x="192.3" y="135.9">LED3</text>
<text x="244.8" y="135.9">TPS</text>
<text x="244.8" y="133.1">MAP</text>
<text x="51.3" y="138.7">CJ125_32</text>
<text x="81.1" y="139.4">GND</text>
<text x="215.1" y="143.6" transform="rotate(-90 215.1 143.6)">gruen</text>
<text x="221" y="138.1" transform="rotate(-90 221 138.1)">LED2</text>
<text x="223.4" y="138.1" transform="rotate(-90 223.4 138.1)">rot</text>
<text x="244.8" y="141.4">UN</text>
<text x="244.8" y="138.7">LMM</text>
<text x="43.7" y="144.9">GND</text>
<text x="79.6" y="146.3">+5V</text>
<text x="134.9" y="147.7">GND</text>
<text x="192.3" y="149.7">MOSI_BL</text>
<text x="192.3" y="147">SS_BL</text>
<text x="212.5" y="148.4" transform="rotate(-90 212.5 148.4)">1k LED3</text>
<text x="220.8" y="148.4" transform="rotate(-90 220.8 148.4)">1k</text>
<text x="244.8" y="144.2">INJB_OUT</text>
<text x="244.8" y="149.7">D+</text>
<text x="244.8" y="147">IGNA_OUT</text>
<text x="45.8" y="152.5">HEAT-</text>
<text x="55.4" y="150.8">6k8</text>
<text x="65.2" y="152.5">DIAHD</text>
<text x="192.3" y="152.5">MISO_BL</text>
<text x="192.3" y="155.3">SCK_BL</text>
<text x="207.2" y="150.2" transform="rotate(-90 207.2 150.2)">R54</text>
<text x="215.5" y="150.2" transform="rotate(-90 215.5 150.2)">R53</text>
<text x="244.8" y="155.3">VR-</text>
<text x="244.8" y="152.5">D-</text>
<text x="18.1" y="160.8">DIAHG</text>
<text x="31.4" y="159.2">R78</text>
<text x="45.8" y="160.8">AO3400A</text>
<text x="45.8" y="158">Q3</text>
<text x="55.4" y="156.1">R79</text>
<text x="80" y="158.2" transform="rotate(-90 80 158.2)">39k</text>
<text x="85.3" y="158.5" transform="rotate(-90 85.3 158.5)">R73</text>
<text x="142.5" y="160.8">IC2</text>
<text x="205.5" y="161.5">GND</text>
<text x="244.8" y="160.8">BP_OUT</text>
<text x="244.8" y="158">IDV_OUT</text>
<text x="31.8" y="164.4">4k7</text>
<text x="70.6" y="163.5">AD5V</text>
<text x="75.3" y="167">D1</text>
<text x="244.8" y="163.5">TACH_OUT</text>
<text x="244.8" y="166.3">INJD_OUT</text>
<text x="35.8" y="170.5" transform="rotate(-90 35.8 170.5)">R80</text>
<text x="41.1" y="170.5" transform="rotate(-90 41.1 170.5)">100k</text>
<text x="58.1" y="170">LM4041DIM3-1.2</text>
<text x="103.7" y="171.8">IC13</text>
<text x="111.8" y="168.4">+5V</text>
<text x="121.8" y="173.2">TP3</text>
<text x="244.8" y="169.1">INJC_OUT</text>
<text x="34.1" y="178.1">GND</text>
<text x="79.6" y="178.1">GND</text>
<text x="118.5" y="179.7">1n</text>
<text x="120.9" y="177.8" transform="rotate(-90 120.9 177.8)">TP2</text>
<text x="130" y="175.7">1k</text>
<text x="135.9" y="179.7">220n</text>
<text x="137" y="177.4">AD_BARO</text>
<text x="88.6" y="185.7">MPXH6400AC6T1</text>
<text x="118.4" y="185.2">C1</text>
<text x="128.2" y="180.9">R27</text>
<text x="135.9" y="185.2">C5</text>
<text x="111.5" y="191.9">GND</text>
<text x="131" y="191.7">TP1</text>
</g>
<g font-size="2.3" fill="#505050">
<text x="223.8" y="22.2">1</text>
<text x="231.4" y="22.2">3</text>
<text x="227.8" y="27" transform="rotate(-90 227.8 27)">2</text>
<text x="36.4" y="30.5">1</text>
<text x="36.4" y="33.2">3</text>
<text x="45.5" y="30.5">2</text>
<text x="45.5" y="33.2">4</text>
<text x="105.5" y="30.5">7</text>
<text x="105.5" y="33.2">8</text>
<text x="111.9" y="31.7">REGIN</text>
<text x="111.9" y="34.5">VBUS</text>
<text x="133.1" y="31.7">RST</text>
<text x="142.3" y="30.5">9</text>
<text x="185.7" y="30.5">1</text>
<text x="185.7" y="33.2">2</text>
<text x="192.1" y="31.7">ENA</text>
<text x="192.1" y="34.5">INA</text>
<text x="197.6" y="34.5">OUTA</text>
<text x="199.3" y="31.7">ENB</text>
<text x="208.6" y="33.2">7</text>
<text x="208.6" y="30.5">8</text>
<text x="36.4" y="36">5</text>
<text x="36.4" y="38.8">7</text>
<text x="36.4" y="41.5">9</text>
<text x="45.5" y="36">6</text>
<text x="45.5" y="38.8">8</text>
<text x="45.5" y="41.5">10</text>
<text x="105.5" y="38.8">6</text>
<text x="111.9" y="40">VDD</text>
<text x="127.4" y="37.2">SUSPEND</text>
<text x="127.4" y="40">SUSPEND</text>
<text x="142.3" y="36">12</text>
<text x="142.3" y="38.8">11</text>
<text x="185.7" y="36">3</text>
<text x="185.7" y="38.8">4</text>
<text x="192.1" y="37.2">GND</text>
<text x="192.1" y="40">INB</text>
<text x="197.7" y="40">OUTB</text>
<text x="199.4" y="37.2">VCC</text>
<text x="208.6" y="38.8">5</text>
<text x="208.6" y="36">6</text>
<text x="35.1" y="44.3">11</text>
<text x="45.5" y="44.3">12</text>
<text x="105.5" y="44.3">4</text>
<text x="111.9" y="45.5">D+</text>
<text x="134.9" y="45.5">RI</text>
<text x="142.3" y="44.3">2</text>
<text x="142.3" y="47.1">1</text>
<text x="249.3" y="44.3">1</text>
<text x="255.6" y="45.5">G</text>
<text x="259.5" y="47.7" transform="rotate(-90 259.5 47.7)">E</text>
<text x="260.2" y="45.5">C</text>
<text x="266.7" y="44.3">3</text>
<text x="105.5" y="49.8">5</text>
<text x="111.9" y="51.1">D-</text>
<text x="132.6" y="48.3">DCD</text>
<text x="132.8" y="51">DTR</text>
<text x="132.9" y="53.8">DSR</text>
<text x="142.3" y="49.8">28</text>
<text x="142.3" y="52.6">27</text>
<text x="185.7" y="49.8">1</text>
<text x="185.7" y="52.6">2</text>
<text x="192.1" y="51.1">ENA</text>
<text x="192.1" y="53.8">INA</text>
<text x="197.6" y="53.8">OUTA</text>
<text x="199.3" y="51">ENB</text>
<text x="208.6" y="52.6">7</text>
<text x="208.6" y="49.8">8</text>
<text x="52.4" y="58.1">4</text>
<text x="56.6" y="59.3">O2</text>
<text x="70.8" y="59.3">D2</text>
<text x="76.6" y="58.1">3</text>
<text x="132.8" y="59.3">RXD</text>
<text x="132.9" y="56.6">TXD</text>
<text x="142.3" y="55.4">26</text>
<text x="142.3" y="58.1">25</text>
<text x="185.7" y="55.4">3</text>
<text x="185.7" y="58.1">4</text>
<text x="192.1" y="56.6">GND</text>
<text x="192.1" y="59.3">INB</text>
<text x="197.7" y="59.3">OUTB</text>
<text x="199.4" y="56.6">VCC</text>
<text x="208.6" y="58.1">5</text>
<text x="208.6" y="55.4">6</text>
<text x="258.2" y="54" transform="rotate(-90 258.2 54)">2</text>
<text x="52.4" y="60.9">5</text>
<text x="52.4" y="63.7">6</text>
<text x="56.6" y="62.1">VBUS</text>
<text x="56.6" y="64.9">O1</text>
<text x="69" y="62.1">GND</text>
<text x="70.8" y="64.9">D1</text>
<text x="76.6" y="63.7">1</text>
<text x="76.6" y="60.9">2</text>
<text x="102.8" y="60.9">EXP</text>
<text x="105.5" y="63.7">3</text>
<text x="111.9" y="64.9">GND</text>
<text x="111.9" y="62.1">GND</text>
<text x="133.1" y="62.1">RTS</text>
<text x="133.2" y="64.9">CTS</text>
<text x="142.3" y="60.9">24</text>
<text x="142.3" y="63.7">23</text>
<text x="262.5" y="77.5">1</text>
<text x="262.5" y="80.2">2</text>
<text x="262.5" y="83">3</text>
<text x="266.7" y="78.7">1</text>
<text x="266.7" y="81.5">2</text>
<text x="262.5" y="85.8">4</text>
<text x="262.5" y="88.5">5</text>
<text x="266.7" y="84.2">3</text>
<text x="266.7" y="87">4</text>
<text x="266.7" y="89.7">5</text>
<text x="46.2" y="91.3">31</text>
<text x="46.2" y="94.1">32</text>
<text x="53.8" y="92.5">UN</text>
<text x="53.8" y="95.3">IP</text>
<text x="68.2" y="92.5">RF</text>
<text x="68.3" y="95.3">CF</text>
<text x="76" y="94.1">26</text>
<text x="76" y="91.3">27</text>
<text x="137.4" y="91.3">29</text>
<text x="145.1" y="92.5">PC6(/RESET)</text>
<text x="170.1" y="95.3">PC1(ADC1)</text>
<text x="170.1" y="92.5">PC0(ADC0)</text>
<text x="186.5" y="94.1">24</text>
<text x="186.5" y="91.3">23</text>
<text x="262.5" y="91.3">6</text>
<text x="262.5" y="94.1">7</text>
<text x="266.7" y="92.5">6</text>
<text x="266.7" y="95.3">7</text>
<text x="47.5" y="96.8">2</text>
<text x="47.5" y="99.6">3</text>
<text x="53.8" y="98">IA</text>
<text x="53.8" y="100.8">OSZ</text>
<text x="67.9" y="98">UA</text>
<text x="68" y="100.8">UP</text>
<text x="76" y="99.6">22</text>
<text x="76" y="96.8">23</text>
<text x="137.4" y="99.6">20</text>
<text x="138.7" y="96.8">3</text>
<text x="145.1" y="98">GND</text>
<text x="145.1" y="100.8">AREF</text>
<text x="170.1" y="100.8">PC3(ADC3)</text>
<text x="170.1" y="98">PC2(ADC2)</text>
<text x="186.5" y="99.6">26</text>
<text x="186.5" y="96.8">25</text>
<text x="262.5" y="96.8">8</text>
<text x="262.5" y="99.6">9</text>
<text x="266.7" y="98">8</text>
<text x="266.7" y="100.8">9</text>
<text x="47.5" y="102.4">4</text>
<text x="47.5" y="105.1">6</text>
<text x="47.5" y="107.9">7</text>
<text x="53.8" y="103.6">DIAHG</text>
<text x="53.8" y="106.3">DIAHD</text>
<text x="67.7" y="106.3">VM</text>
<text x="68" y="103.6">US</text>
<text x="76" y="107.9">19</text>
<text x="76" y="105.1">20</text>
<text x="76" y="102.4">21</text>
<text x="137.4" y="102.4">18</text>
<text x="145.1" y="103.6">AVCC</text>
<text x="164.9" y="103.6">PC4(ADC4/SDA)</text>
<text x="165.3" y="106.3">PC5(ADC5/SCL)</text>
<text x="186.5" y="107.9">19</text>
<text x="186.5" y="105.1">28</text>
<text x="186.5" y="102.4">27</text>
<text x="261.2" y="102.4">10</text>
<text x="261.2" y="105.1">11</text>
<text x="261.2" y="107.9">12</text>
<text x="266.7" y="103.6">10</text>
<text x="266.7" y="106.3">11</text>
<text x="46.2" y="113.4">10</text>
<text x="47.5" y="110.6">8</text>
<text x="53.8" y="109.1">RST</text>
<text x="53.8" y="111.9">RS</text>
<text x="66.7" y="109.1">VCC</text>
<text x="68.3" y="111.9">SS</text>
<text x="76" y="113.4">15</text>
<text x="76" y="110.6">17</text>
<text x="138.7" y="110.6">7</text>
<text x="145.1" y="111.9">PB6(XTAL1/TOSC1)</text>
<text x="175.8" y="111.9">ADC7</text>
<text x="175.8" y="109.1">ADC6</text>
<text x="186.5" y="110.6">22</text>
<text x="215.5" y="110.6">1</text>
<text x="223.1" y="110.6">2</text>
<text x="261.2" y="110.6">13</text>
<text x="261.2" y="113.4">14</text>
<text x="266.7" y="109.1">12</text>
<text x="266.7" y="111.9">13</text>
<text x="46.2" y="116.2">11</text>
<text x="46.2" y="118.9">12</text>
<text x="53.8" y="114.6">RM</text>
<text x="53.8" y="117.4">CM</text>
<text x="65.3" y="117.4">MISO</text>
<text x="65.3" y="114.6">MOSI</text>
<text x="76" y="118.9">13</text>
<text x="76" y="116.2">14</text>
<text x="138.7" y="116.2">8</text>
<text x="145.1" y="117.4">PB7(XTAL2/TOSC2)</text>
<text x="171.1" y="117.4">PD0(RXD)</text>
<text x="186.5" y="118.9">31</text>
<text x="186.5" y="116.2">30</text>
<text x="215.5" y="118.9">1</text>
<text x="223.1" y="118.9">2</text>
<text x="261.2" y="116.2">15</text>
<text x="261.2" y="118.9">16</text>
<text x="266.7" y="114.6">14</text>
<text x="266.7" y="117.4">15</text>
<text x="47.5" y="124.5">5</text>
<text x="53.8" y="120.2">UR</text>
<text x="53.8" y="125.7">VCCS</text>
<text x="66.8" y="120.1">SCK</text>
<text x="68" y="125.7">UB</text>
<text x="76" y="124.5">30</text>
<text x="138.7" y="124.5">5</text>
<text x="145.1" y="125.7">GND</text>
<text x="170.5" y="125.7">PD3(INT1)</text>
<text x="170.5" y="122.9">PD2(INT0)</text>
<text x="171.2" y="120.1">PD1(TXD)</text>
<text x="186.5" y="124.5">1</text>
<text x="186.5" y="121.7">32</text>
<text x="261.2" y="121.7">17</text>
<text x="261.2" y="124.5">18</text>
<text x="266.7" y="120.2">16</text>
<text x="266.7" y="122.9">17</text>
<text x="266.7" y="125.7">18</text>
<text x="46.2" y="130">29</text>
<text x="46.2" y="127.2">18</text>
<text x="53.8" y="131.2">GND</text>
<text x="53.8" y="128.4">VCCSS</text>
<text x="137.4" y="127.2">21</text>
<text x="138.7" y="130">4</text>
<text x="145.1" y="128.4">GND</text>
<text x="145.1" y="131.2">VCC</text>
<text x="167.9" y="128.4">PD4(XCK/T0)</text>
<text x="172.9" y="131.2">PD5(T1)</text>
<text x="186.5" y="130">9</text>
<text x="186.5" y="127.2">2</text>
<text x="261.2" y="127.2">19</text>
<text x="261.2" y="130">20</text>
<text x="266.7" y="128.4">19</text>
<text x="266.7" y="131.2">20</text>
<text x="46.2" y="132.8">28</text>
<text x="53.8" y="134">GNDS</text>
<text x="138.7" y="132.8">6</text>
<text x="145.1" y="134">VCC</text>
<text x="170.4" y="136.7">PD7(AIN1)</text>
<text x="170.4" y="134">PD6(AIN0)</text>
<text x="186.5" y="135.5">11</text>
<text x="186.5" y="132.8">10</text>
<text x="261.2" y="132.8">21</text>
<text x="261.2" y="135.5">22</text>
<text x="266.7" y="134">21</text>
<text x="266.7" y="136.7">22</text>
<text x="136" y="141.1">EXP</text>
<text x="145.1" y="142.3">THERMAL</text>
<text x="172.2" y="142.3">PB0(ICP)</text>
<text x="186.5" y="143.8">13</text>
<text x="186.5" y="141.1">12</text>
<text x="261.2" y="138.3">23</text>
<text x="261.2" y="141.1">24</text>
<text x="261.2" y="143.8">25</text>
<text x="266.7" y="139.5">23</text>
<text x="266.7" y="142.3">24</text>
<text x="166.6" y="147.8">PB2(SS/OC1B)</text>
<text x="170" y="145">PB1(OC1A)</text>
<text x="186.5" y="149.3">15</text>
<text x="186.5" y="146.6">14</text>
<text x="261.2" y="146.6">26</text>
<text x="261.2" y="149.3">27</text>
<text x="266.7" y="145">25</text>
<text x="266.7" y="147.8">26</text>
<text x="164.9" y="150.6">PB3(MOSI/OC2)</text>
<text x="170.1" y="153.3">PB4(MISO)</text>
<text x="186.5" y="154.9">17</text>
<text x="186.5" y="152.1">16</text>
<text x="261.2" y="152.1">28</text>
<text x="261.2" y="154.9">29</text>
<text x="266.7" y="150.6">27</text>
<text x="266.7" y="153.3">28</text>
<text x="171.7" y="156.1">PB5(SCK)</text>
<text x="261.2" y="157.6">30</text>
<text x="261.2" y="160.4">31</text>
<text x="266.7" y="156.1">29</text>
<text x="266.7" y="158.9">30</text>
<text x="266.7" y="161.6">31</text>
<text x="261.2" y="163.2">32</text>
<text x="261.2" y="165.9">33</text>
<text x="266.7" y="164.4">32</text>
<text x="266.7" y="167.1">33</text>
<text x="261.2" y="168.7">34</text>
<text x="266.7" y="169.9">34</text>
<text x="100.9" y="178.2">VOUT</text>
<text x="102.6" y="175.4">VCC</text>
<text x="111.9" y="174.2">2</text>
<text x="111.9" y="179.7">3</text>
<text x="111.9" y="177">4</text>
<text x="102.1" y="181">GND</text>
</g>
</svg>
